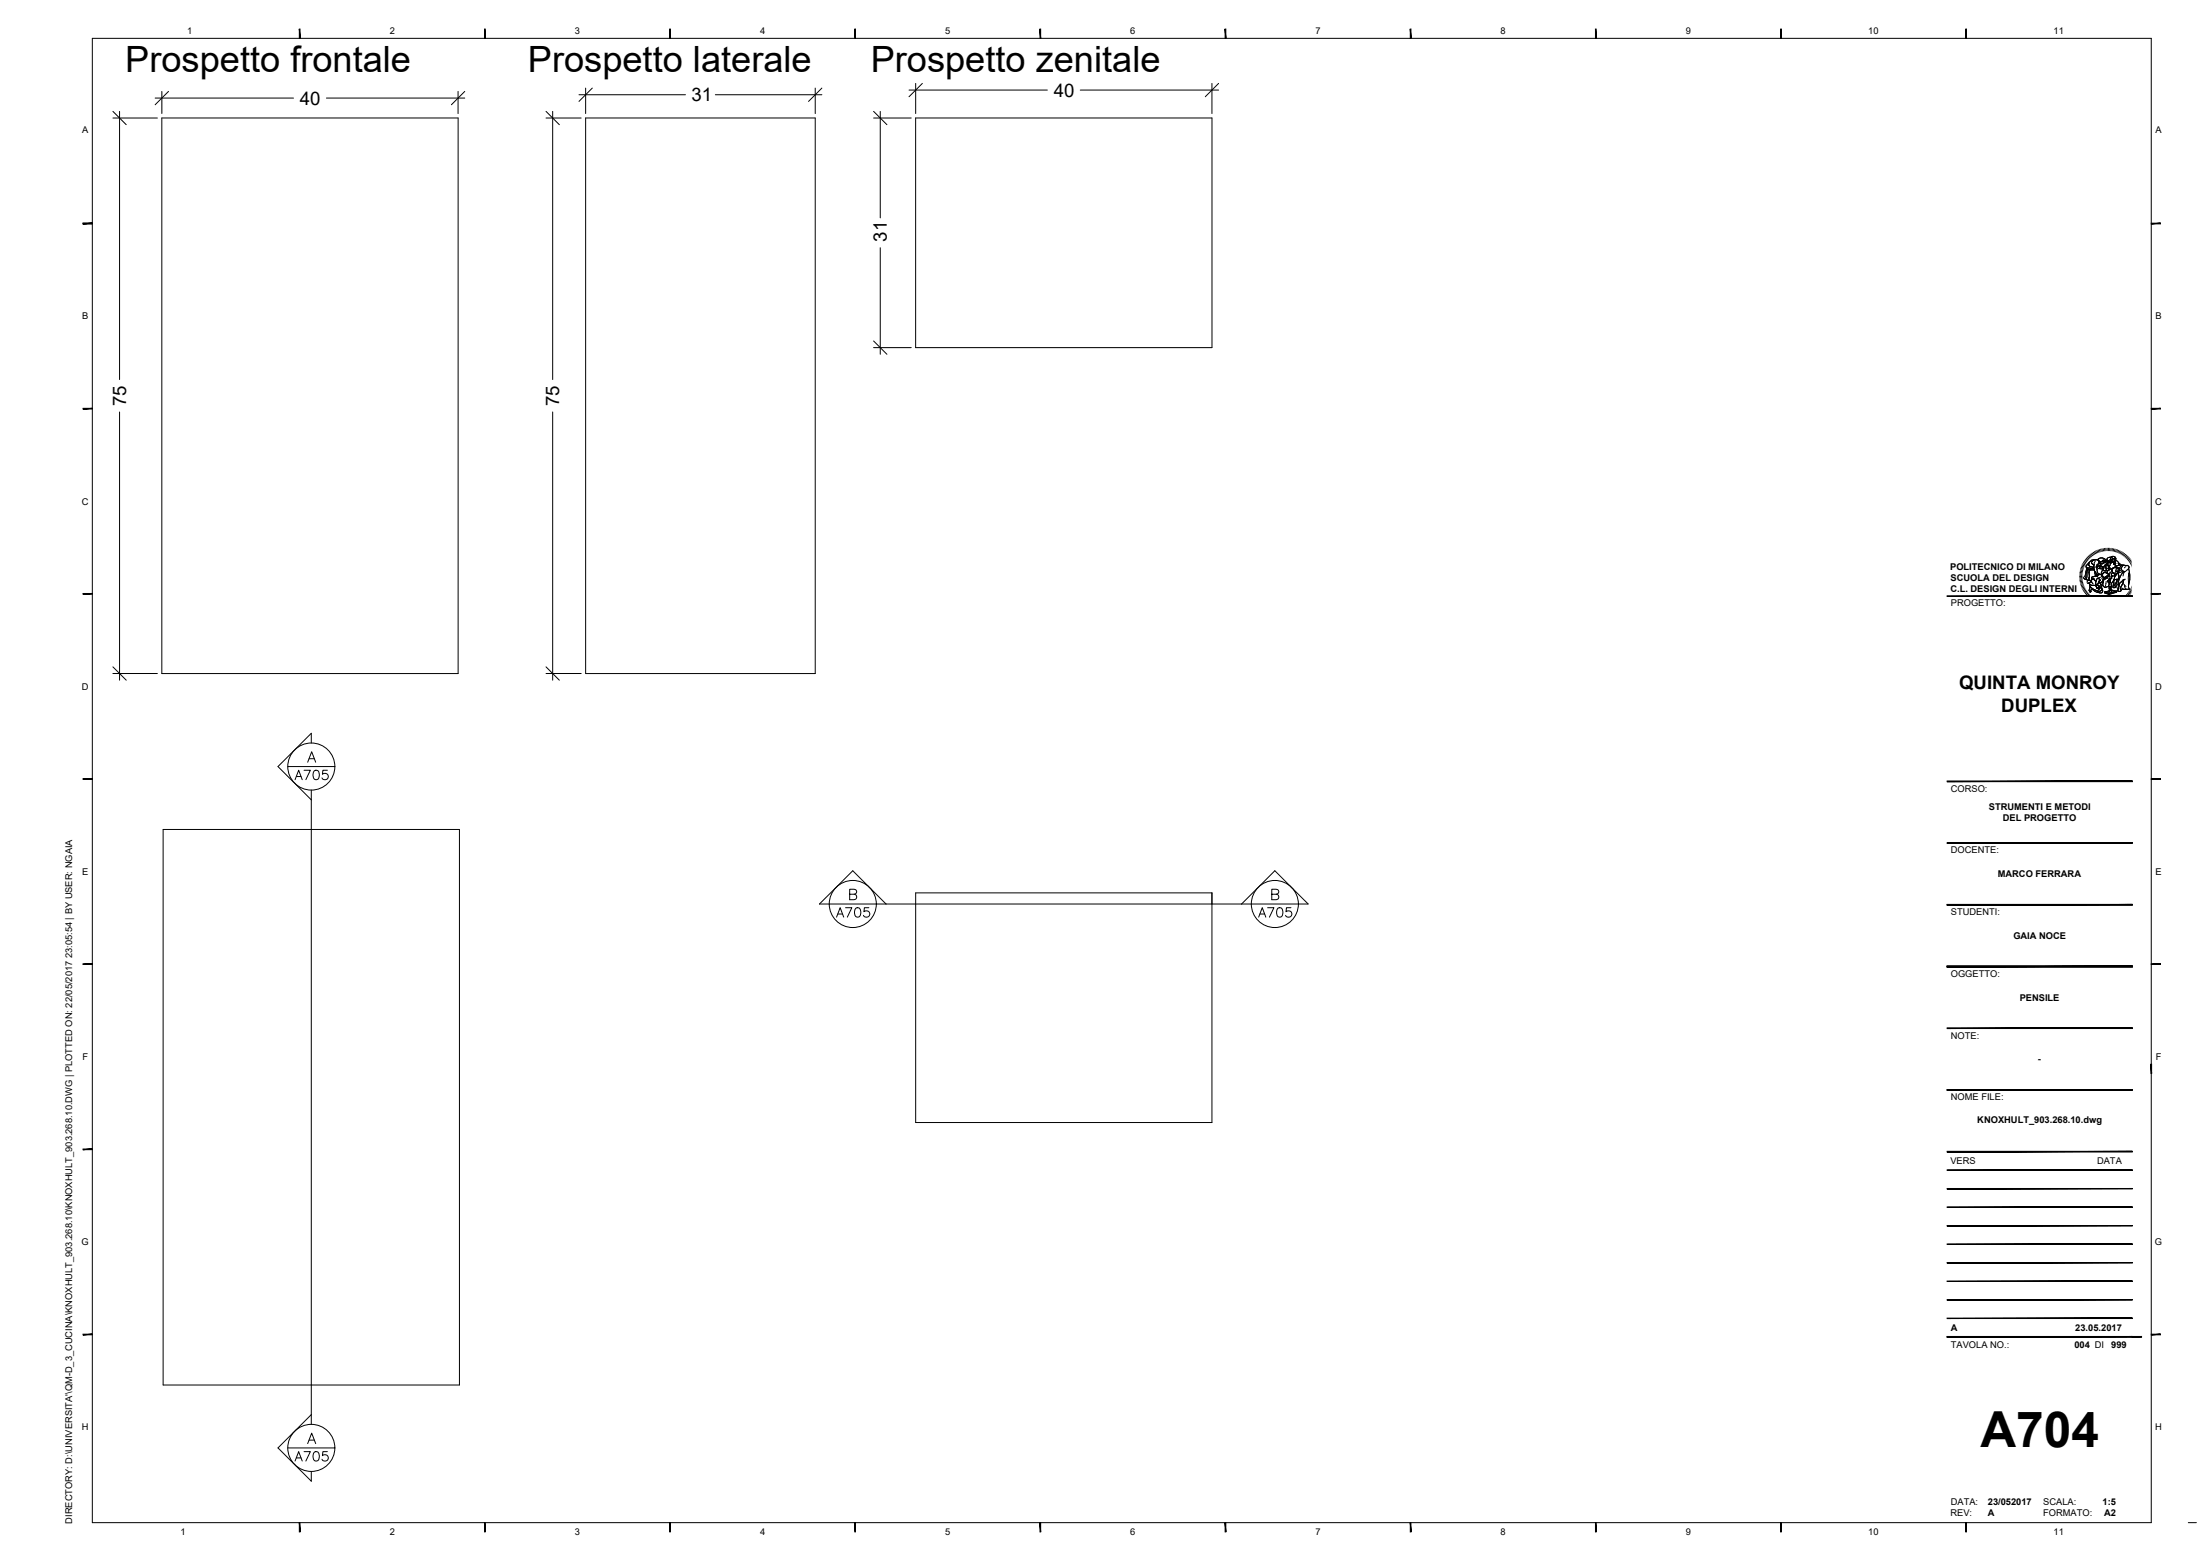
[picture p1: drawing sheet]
<svg xmlns="http://www.w3.org/2000/svg" width="594mm" height="420mm" viewBox="0 0 594 420" stroke-linecap="round" stroke-linejoin="round" font-family="sans-serif">
<!-- layer: 0 -->
<g fill="none" stroke="#000" stroke-width=".27">
<path d="M30.5 30.1l3.6 3.6M43.7 31.9h80v150h-80zM45.5 24.7l-3.6 3.6M125.5 24.7l-3.6 3.6M147.4 30.1l3.6 3.6M158.1 31.9h62v150h-62zM159.9 23.8l-3.6 3.6M221.9 23.8l-3.6 3.6M235.9 30.1l3.6 3.6M247.3 31.9h80v62h-80zM249.1 22.5l-3.6 3.6M329.1 22.5l-3.6 3.6"/>
<path d="M235.9 92.1l3.6 3.6M30.5 180.1l3.6 3.6M147.4 180.1l3.6 3.6M44.1 224h80v150h-80zM247.3 241.1h80v62h-80z"/>
</g>
<!-- layer: Linee e simboli -->
<g fill="none" stroke="#000" stroke-width=".27">
<path d="M77.7 207h12.7M83.1 205.8l1.1-2.8 1 2.8M83.5 204.9h1.3M84.1 200.6v-2.6l-9 9 9 9M84.1 213.3v171.3M229.4 241.5l1.7-.2a.65 .65 0 0 0 0-1.1l-1.7-.1v2.8h1.2a.74 .74 0 0 0 .8-.7 .74 .74 0 0 0-.8-.7M239.3 244.1l-9-9-9 9h131.9l-8.9-9-9 9M343.4 241.5l1.6-.2a.65 .65 0 0 0 0-1.1l-1.6-.1v2.8h1.2a.74 .74 0 0 0 .7-.7 .74 .74 0 0 0-.7-.7M77.7 391h12.7M83.1 389.8l1.1-2.8 1 2.8M83.5 388.9h1.3M84.1 382l-9 9 9 9v-2.7"/>
<circle cx="84.1" cy="207" r="6.4"/>
<circle cx="230.3" cy="244.1" r="6.4"/>
<circle cx="344.3" cy="244.1" r="6.4"/>
<circle cx="84.1" cy="391" r="6.4"/>
</g>
<!-- layer: G-ANNO-LOGO -->
<g fill="none" stroke="#000" stroke-width=".27">
<path d="M561.6 155.7h.6M561.6 155.3h.6M561.6 154.9l.7 .1M561.6 154.6l.7 .1M561.7 154.2l.7 .2M561.8 153.9l.6 .1M561.9 153.5l.6 .2M562 153.2l.6 .2M562.1 152.9l.6 .2M562.2 152.5l.6 .3M562.2 156h-.6M562.3 156.3l-.7 .1"/>
<path d="M562.3 156.6l-.7 .1M562.4 157l-.7 .1M562.4 152.2l.6 .3M562.4 157.3l-.6 .1M562.5 157.6l-.6 .2M562.6 151.9l.5 .3M562.6 157.9l-.6 .2M562.7 158.2l-.6 .2M562.7 151.6l.6 .4M562.8 158.5l-.6 .3M562.9 156.4l.4 .1M562.9 151.3l.6 .4"/>
<path d="M563 158.8l-.6 .3M563.1 159.1l-.6 .3M563.2 151l.5 .4M563.3 159.4l-.6 .3M563.4 150.7l.5 .5M563.5 153.3v.4M563.5 153.3l.9 .1M563.5 153.3h.1M563.5 159.6l-.6 .4M563.5 153.7l-.2 .4-.2 1.2-.5 .7 .3 .3M563.5 153.7l.1 .1M563.6 150.5l.5 .4"/>
<path d="M563.6 156.6l.4 .1M563.6 153.8h.1M563.6 153.8l-.2 .6-.2 1.3-.3 .7M563.6 153.8h.3M563.7 159.9l-.6 .4M563.9 150.2l.4 .5M563.9 153.8l-.3 .5-.1 1.6-.2 .6 .3 .1M563.9 153.8l.4 .1M563.9 153.8l-.3 .5-.1 1.5-.2 .6 .3 .2M563.9 153.8h1.6M563.9 153.8h.1M564 156.7h.2"/>
<path d="M564 156.7a.39 .39 0 0 0-.5 .4 .39 .39 0 0 0 .6 .3M564.1 152.1l-.8 .8 .2 .4M564.1 152.1l-.1 .3a.83 .83 0 0 0 1 .7l.3 .2M564.1 157.4l.1 .3M564.1 157.4h.1M564.1 156.1l.1 .6M564.1 154.5l.1 1M564.1 156.1v.5l-.1 .1M564.1 151.9v.2M564.1 159.4l.3 .4M564.1 150l.5 .5M564.2 156.7l.4 .2"/>
<path d="M564.2 156.7h.1M564.2 155.5l-.1 .6M564.2 155.5v1.2M564.3 157.8l.1 .6M564.3 157.8l.6 .3 1-.2M564.3 157.8h.1M564.3 157.8l.7 .3 .9-.2M564.3 153.9l-.2 .6M564.4 149.7l.4 .6M564.4 151.7l-.3 .2M564.4 158.4l-.3 1M564.4 158.4h.1"/>
<path d="M564.4 159.8h.1M564.5 158.4l.8 .7M564.6 159.8h-.1M564.6 159.7v.1M564.6 156.9h.1M564.6 156.9l.2 .3M564.7 159.6l-.1 .1M564.7 149.5l.4 .6M564.8 157.2l-.7 .2M564.8 157.2l.5 .5M564.8 157.2h.1M564.8 156l.2 .4"/>
<path d="M565 149.3l.3 .6M565 156.4l-.4 .5M565 156.4h.1M565.2 156.2v.1M565.2 156.3l-.2 .1M565.3 156.3l.7 .6M565.3 156.3h.1M565.3 149.1l.3 .6M565.3 153.3h.1M565.3 153.3l-.1 .1a.47 .47 0 0 1-.8 0M565.3 159.1l1.2 .5M565.4 153.2l-.1 .1"/>
<path d="M565.4 153.2h.1M565.4 153.2l.1 .6M565.4 152.5v.7M565.5 153.8l-1.2 .1M565.5 153.8h.1M565.5 153.8l.6 1.2-.1 .5M565.6 148.9l.3 .6M565.6 154.2l.2 1.4M565.7 155.6l-.9 .4M565.8 151.4l-.4 1.1M565.9 148.8l.3 .6M565.9 157.9l.2 .6"/>
<path d="M565.9 157.9h.1M566 156.9l-.1 1M566 155.5h.1M566 155.5l-.3 .1M566 155.5l.2 .1M566.1 153.1l.1 .4a1.44 1.44 0 0 0 .6 1.5l.2 .1M566.1 153.1h.1M566.1 151.1h.1M566.1 151.1l-1.2 .1-.5 .5M566.1 158.5l.1 .1M566.1 151.1a1 1 0 0 0-1.2 1l.5 .4M566.1 151.1l.4 .1"/>
<path d="M566.2 158.6l.1 .2M566.2 148.6l.3 .6M566.3 158.8v.1M566.4 153h.1M566.4 153l-.3 .1M566.4 153v.2M566.4 153.2l.3 .3h.5M566.4 156.2h.2a.44 .44 0 0 1 .5 .3 .44 .44 0 0 1-.3 .6l-.1 .1M566.4 156.2l-.4 .7M566.5 151.2l.3 .3M566.5 151.2h.1M566.5 159.6l.1 .1"/>
<path d="M566.5 155.2l-.1 .4h-.2M566.5 155.2h.1M566.5 158.7l-.2 .2M566.5 158.7h.1M566.6 148.5l.2 .6M566.6 159.7l.4 .2M566.6 159.6v.1M566.6 151l-.1 .2M566.6 158.6l.3 .4-.1-.5 .4 .2M566.6 158.6l.2 .5-.3-.4M566.6 158.6h.1M566.7 157.3l-.3 .7 .5 .3"/>
<path d="M566.7 155.1l-.2 .1M566.7 155.1h.1M566.7 152.2l-.6 .9M566.7 157.2v.1M566.7 157.3l.4 .1M566.8 151.5v.4M566.8 151.5l.3 .2M566.8 151.5h.1M566.8 151.9l-.1 .3M566.9 158.3h.1M566.9 148.4l.2 .6M566.9 158.3l.3 .3"/>
<path d="M567 150.8l-.4 .2M567 155.1h-.3M567 155.1h.1M567 155.1l.6 .2M567.1 157.4h.1M567.1 157.4l.5 1.6M567.1 153l.1 .5M567.1 152.7l-.7 .3M567.1 152.7h.1M567.1 152.7l.3 .2M567.2 158.6v.1M567.2 153.5h.1"/>
<path d="M567.2 152.4h.1M567.2 152.4l-.2 .2M567.2 156l-.8 .2M567.2 152.4l-.1 .3M567.2 148.3l.2 .6M567.3 152.9l-.2 .1M567.3 152.9l.2 .1M567.3 152.1l-.1 .3M567.3 152.1h.1M567.3 152.1l.2 .1M567.3 152.1l-.6 .1M567.3 153.1h.1"/>
<path d="M567.4 152.9h.1M567.4 155.6l.7 .6M567.4 152.9l.1 .1M567.4 151.7h-.3M567.4 155.2l.2 .1M567.5 153h.5M567.5 153h.1M567.5 153l-.1 .1M567.5 152.2l.2 .1M567.5 156.1l.3 .5-.1 .4M567.6 150.7l-.6 .1M567.6 150.7l.5 .1"/>
<path d="M567.6 155.3l.2 .4M567.6 159l-.3 .6h-.7M567.6 148.2l.1 .7M567.6 159h.1M567.6 155.3h.1M567.6 157.9l.8 .7M567.6 159a.66 .66 0 0 1 0 1 .66 .66 0 0 1-.9 0l-1.3-.6a.44 .44 0 0 0-.5-.3 .44 .44 0 0 0-.3 .5h.1M567.6 155.4l.4 .6M567.6 151.6l-.2 .1M567.7 157h.1M567.7 157l-.6 .4M567.8 152l.1 .1"/>
<path d="M567.8 155.6l.2 .2M567.8 155.7l.2 .1M567.9 152.1l-.2 .2M567.9 154.8l-.3 .5M567.9 154.8a.46 .46 0 0 0-.3 .4 .46 .46 0 0 0 .2 .4M567.9 153.1h-.2a.33 .33 0 0 1-.1 .5 .33 .33 0 0 1-.4-.1M567.9 151.6l.2 .1M567.9 153.9l-.5 .9v.4M567.9 151.4l-.3 .2M567.9 157.3l-.6 .8M567.9 157.3h.1M567.9 157.3l-.3 .6 .8 .7"/>
<path d="M567.9 153.9l.2 .2M567.9 157.3l.1 .9M567.9 153.9a1.29 1.29 0 0 0-.5 1.3M567.9 148.1l.1 .7M567.9 151.3v.1M567.9 151.2v.2M567.9 151.3h.1M567.9 151.2l.2 .2M568 153.7l-.1 .2M568 153.7h.1M568 153l-.1 .1M568 151.7h-.1"/>
<path d="M568 155.8v.2M568 151.3h.1M568 151.2v.1M568 151.2l-.1 .1M568 152l-.1 .1M568 152h.1M568 155.9l.1 .3M568 156h.1M568 155.9l.4 .4 .3-.1M568 156l.1 .4M568 156l.1 .2M568 156.8l-.1 .5"/>
<path d="M568.1 153.5l-.1 .1M568.1 153.5l-.2 .4M568.1 156.2l.5 .1M568.1 151.3l.2 .2M568.1 151.4l.2 .1M568.1 153.3v.2M568.1 150.8l.3 .2M568.1 156.2l-.1 .6-.3 .2M568.1 156.2v.2M568.1 156.4l-.2 .9M568.1 156.4h.1M568.1 156.4l-.1 .5-.3 .1"/>
<path d="M568.2 156l.4 .3M568.2 156.1h-.1M568.3 148.1l.1 .7M568.3 151.5h.1M568.3 151.5l-.3 .5M568.4 159.8h.1M568.4 158.6h.1M568.4 159.8v.3l1.1 .4M568.4 159.8l1.1 .4M568.4 151l.1 .4M568.5 151.4l-.2 .1M568.5 155.8l-.5 .1"/>
<path d="M568.6 155.7l-.1 .1M568.6 152.5l-.3 .3-.2 .5M568.6 152.5l-.4 .3-.1 .5M568.6 148l.1 .7M568.7 155.7l-.7 .4v-.3M568.7 152.6l-.2 .2 .3 .8M568.7 152.6h.4M568.7 155.7h-.1M568.7 151.7l-.4 .1 .5 .3M568.7 151.7h.3M568.7 151.6h.1M568.7 155.7l-.2 .1"/>
<path d="M568.7 157l-.3 1.6M568.7 153.5h.6M568.7 156.1l.1 .1M568.7 156.2l-.1 .1M568.8 154.7l-.6-.1-.3 .2M568.8 154.7l.2 .1M568.8 153.6v.2M568.8 153.6l-.1 .5M568.8 153.8a.38 .38 0 0 1-.3 .4 .38 .38 0 0 1-.4-.1M568.8 153.8l-.2 .4-.5-.1M568.8 152.1h.3M568.8 155.7l.2 .1"/>
<path d="M568.8 156l.1 .1M568.9 158.5l-.5 .1M568.9 155.8l-.1 .1M568.9 152.8v.1M568.9 156.1l-.2 .1M569 151.7l.1 .1M569 151.3l.5 .3 .1 .3M569 151.3l-.3 .3M569 152.8l-.2 .1M569 148v.7M569 155.5l-.3 .2M569 155.5l.2 .1"/>
<path d="M569 152.4l-.4 .1M569 154.8l.5 .7h-.5M569 154.8h.1M569 154.8l-.9-.2-.5 .7M569.1 152.4l-.5 .1M569.1 152.4l.1 .1M569.1 151.8h.1M569.1 151.8v.1M569.1 154.1v.7M569.1 154.8l.2 .3M569.1 152.6l.3 .3M569.1 152.6l.2 .2"/>
<path d="M569.2 152.5l.4 .5M569.2 155.6l-.3 .5M569.2 152.7l.2 .2-.1 .1M569.2 151.7l-.1 .1M569.2 151.7l.1 .2M569.3 155.1l.2 .3-.3 .2M569.3 151.9v.1M569.3 152l-.2 .1M569.3 152h.1M569.3 153.5l.1 .3M569.4 150.5l-.4 .4v.4M569.4 148l-.1 .7"/>
<path d="M569.4 152.9v.2M569.4 152.9h.1M569.4 153.8h.1M569.4 153.1l-.2 .1M569.4 153.8l-.3 .3h-1l-.2-.2M569.4 153.8l-.2 .3h-.5M569.4 153l.1 .4-.2 .1M569.4 153.8l.1 .1M569.4 153.1l.1 .3M569.5 158.4l-.6 .1M569.5 158.4h.1M569.5 158.4l.1 .6"/>
<path d="M569.5 153.4l-.1 .4M569.5 153.4l-.2 .1M569.5 153.9h.1M569.5 156.5l-.1 .4h-.4l.3 .3 .3-.1M569.5 159.6h.1M569.5 159.6l-1.1 .2M569.6 153l.1 .4M569.6 151.9v-.1a.9 .9 0 0 1 0 1.2M569.6 151.9h.1M569.6 151.9l-.3 .1M569.6 157.1h.1M569.6 153h.1"/>
<path d="M569.6 157.1l-.1 .4 .3-.2M569.6 153.9h-.1M569.6 156.4h.1M569.6 156.4l-.1 .1M569.6 157v.1M569.6 159h.1M569.6 159.5l-.1 .1M569.6 159l-.1 .6M569.6 159.6h-.1M569.6 159.6l-.1 .3v-.3M569.7 151.4l.1 .4M569.7 153.8l-.1 .1"/>
<path d="M569.7 153.4v.4M569.7 153.4l.6 .2M569.7 148v.7M569.7 153.4h.1M569.8 157.3h.1M569.8 157.3l-.3 1.1M569.8 156.7l-.2 .3v-.2M569.8 154.4l-.2 1.4M569.8 153.6l.4 .3M569.9 156.8l-.1 .5M569.9 158.9l-.3 .6M569.9 158.9l-.3 .7"/>
<path d="M569.9 150.9l.1 1.1M569.9 155.6l-.4 .3v.5M570 156.2h.1M570 156.2l-.4 .2M570 156.2l-.1 .6M570 154.5l-.4 .8M570 158.5h-.2l-.2 .5M570 158.5l.1 1-.2-.6M570 158.5h.1M570 158.5l.2 1.3-.3-.9M570.1 148.1l-.1 .6M570.1 150.5l-.2 .4"/>
<path d="M570.1 150.5h.1M570.1 150.5h-.7M570.1 152h-.1M570.2 151.5l-.1 .5M570.2 151.5h.1M570.2 151.5a.4 .4 0 0 0 .3 .4 .4 .4 0 0 0 .4-.2M570.2 151.2v.3M570.2 153.8l.1 .5M570.2 150.3l-.1 .2M570.3 155.8l-.3 .4M570.3 155.8l-.4 1M570.3 154.1h.1"/>
<path d="M570.3 153.6l-.1 .2M570.3 154.3l.5 .5M570.3 154.1v.2M570.3 153.6h.1M570.3 153.6v.5M570.3 154.3l.1 .3M570.3 151.2l.3 .1M570.4 155.6l-.1 .2M570.4 159.4l-.8 .2M570.4 159.4l-.8 .1M570.4 159.4l1.2 .2M570.4 148.1l-.1 .7"/>
<path d="M570.4 154.6a.64 .64 0 0 0 0 1M570.4 151.7h.1M570.4 151.3h.1M570.4 154.6h.1M570.4 154.6l.4 .2M570.5 150.9h.2M570.5 150.9l-.3 .3M570.5 151.6h.1M570.5 150.2l-.3 .1M570.5 150.2l.5 .2M570.6 153.3l-.3 .3M570.6 158.2v.3"/>
<path d="M570.7 150.9a.29 .29 0 0 1 .4 0 .29 .29 0 0 1 .1 .4l-.3 .4M570.7 156.7l-.2 .3a1.53 1.53 0 0 0-.5 1.5M570.8 154.8l.2 .3 .7-.3M570.8 148.2l-.2 .6M570.8 156.7h.1M570.8 151.4l.2 .1M570.8 156.7v.6M570.8 157.3l-.2 .9M570.8 152.3h.1M570.8 156.6v.7M570.8 156.6h.1M570.8 156.6l-.1 .1"/>
<path d="M570.8 153.2l-.2 .1M570.9 156.5l-.1 .2M570.9 156.5v.1M570.9 151.4v.1M570.9 151.7l-.1 .6M570.9 151.7h.1M570.9 152.3h.1M571 152.3l-.1 .1-.1-.1M571 155.9l-.2 .7M571 150.4l.2 .1M571 152.2l-.1 .1M571 152.2v.1"/>
<path d="M571.1 152.2h.1M571.1 152.2l.3 .7M571.1 152.2h-.1M571.1 158.1l.1 .2M571.1 154.7h.1M571.1 148.3l-.1 .6M571.1 153.1h.1M571.1 153.1v.1M571.1 153.2h.2M571.1 153.2h-.3M571.2 158.3l.1 .2-.2 .2h-.4l-.1-.2M571.2 155.5l-.8 .1"/>
<path d="M571.2 155.5h.1M571.2 155.5l-.2 .4M571.2 150.5l.1 .7M571.3 154.6l-.3 .1M571.3 153.2h.1M571.3 153.2l.3 .1a.63 .63 0 0 1 .8 .4 .63 .63 0 0 1-.4 .8 .69 .69 0 0 1-1.2 .3M571.3 153.2l-1 .4M571.3 151.2l-.2 1M571.3 151.2v.1M571.3 151.3l.8 .6M571.3 155h-.1M571.4 153.2l.9 .3"/>
<path d="M571.4 153.2l.5 .2 .1 .5M571.4 153.2h.1M571.4 152.9l-.3 .2M571.4 152.9h.1M571.5 148.4l-.2 .6M571.6 159.6l-.1 .3-2 .6M571.6 159.6l-2.1 .6M571.6 152.9h-.2M571.6 156.4h.1M571.6 156.4l-.8 .2M571.6 156.4l-.7 .2M571.6 156.4l-.5 1.7"/>
<path d="M571.7 154.8l-.5 .7M571.7 154.8h.1M571.8 154.7l.2-.2 .2 .1-.2 1.8M571.8 154.7l-.1 .1M571.8 148.5l-.2 .6M571.9 154.3l-.1 .4M571.9 153.3l.3 .1 .2 .4M571.9 152.1l.3 .2M571.9 154.5h.1M572 153.9h.1M572 153.9l-.2 .3a.24 .24 0 0 1-.3 .2 .24 .24 0 0 1-.1-.4v-.2a.44 .44 0 0 0-.2-.5 .44 .44 0 0 0-.6 .2l-.3 .6M572 156.4h-.4"/>
<path d="M572 156.4l-.1 .4a1.82 1.82 0 0 0-.1 2.1l.2 .1M572 156.4h.1M572 157.8l-.1 .2 .3 .2M572.1 151.9l.1 .3M572.1 148.6l-.2 .6M572.2 158.4l-.2 .4a.53 .53 0 0 0 .2 .9l.5-.1M572.2 152.3l.3 .3M572.2 152.2v.1M572.2 152.3h.1M572.3 157.5l-.2 .2M572.3 157.5v.1M572.3 157.6l-.1 .8"/>
<path d="M572.3 153.5h.1M572.4 153.8l.9 .7M572.4 153.8l-.6 .9M572.4 155.3l.1 .6M572.5 148.7l-.3 .7M572.5 152.6l-.9 .3M572.6 159.1h.1M572.6 159.1h2.5M572.6 159.1l.2 .3-.1 .2M572.8 148.9l-.3 .6M572.9 154.5l-.9 .1M572.9 158.7l.6 .4"/>
<path d="M573 152.6h-.8l-.6 .3M573 152.6l-.7 .9M573.1 149.1l-.3 .6M573.1 152.6l-1.7 .3M573.3 157.5l.8 .9M573.3 154.5a6.5 6.5 0 0 0-1.4 3.4l.2-.2M573.3 154.5h.1M573.4 152.6a.93 .93 0 0 0-.5 1 .93 .93 0 0 0 .9 .8M573.4 152.6l.7 .2a.5 .5 0 0 1 .7 .1 .5 .5 0 0 1 0 .6v.1M573.4 152.6h-.4M573.4 152.6l.6 .2a.56 .56 0 0 1 .8 .1 .56 .56 0 0 1-.2 .8l-.8 .7M573.4 149.3l-.4 .5"/>
<path d="M573.4 156.5h.1M573.4 156.5l-1.1 1M573.4 156.5l-.8 2.6M573.5 154.5l-.2 1M573.7 158l.2 .8 .4 .3M573.7 149.5l-.4 .5M573.8 154.4l-.5 .1M573.8 154.4h.1M573.9 156.4l-.5 .1M574 153l-.3 .3M574 149.7l-.4 .5M574.3 149.9l-.5 .5"/>
<path d="M574.5 150.1l-.5 .5M574.7 154.7l.1 3.3M574.8 153.6l.2 1a7.9 7.9 0 0 1-.2 3.7l.3 .8M574.8 150.4l-.5 .5M574.8 153.6a7.4 7.4 0 0 1 0 4.4M574.8 158v.7l.3 .4M574.9 159.8l.5 .4M575 150.7l-.5 .4M575.1 159.5l.5 .4M575.2 150.9l-.5 .5M575.2 159.2l.6 .4M575.4 159l.6 .3"/>
<path d="M575.5 151.2l-.6 .4M575.5 158.7l.7 .3M575.7 151.5l-.6 .4M575.7 158.4l.6 .2M575.8 158.1l.6 .2M575.8 151.8l-.5 .4M575.9 157.7l.6 .3M576 157.4l.6 .2M576 152.1l-.6 .3M576.1 157.1l.6 .2M576.1 156.8l.7 .1M576.2 156.5l.6 .1"/>
<path d="M576.2 152.5l-.6 .2M576.2 156.2h.7M576.2 155.9h.7M576.3 152.8l-.6 .2M576.4 153.1l-.6 .2M576.6 153.5l-.7 .2M576.7 153.8l-.7 .2M576.7 154.1l-.6 .2M576.8 154.5l-.7 .1M576.8 154.9h-.6M576.9 155.2l-.7 .1M576.9 155.6h-.7"/>
<path d="M563.9 160.2l-.6 .4M564.1 160.4l-.5 .5M564.3 160.6l-.5 .5M564.5 160.9l-.4 .5M564.8 161.1l-.4 .5M565 161.3l-.4 .5M565.3 161.5l-.4 .5M565.6 161.6l-.4 .6M565.9 161.8l-.4 .6M566.2 161.9l-.3 .7M566.4 162.1l-.2 .6M566.7 162.2l-.2 .6"/>
<path d="M567.1 162.3l-.3 .7M567.4 162.4l-.2 .7M567.7 162.5l-.2 .7M568 162.6l-.1 .6M568.3 162.6l-.1 .7M568.6 162.6v.7M569 162.7l-.1 .6M569.3 162.7v.6M569.5 160.3h.1M569.5 160.3v.2M569.5 160.4h.1M569.5 160.2v.1"/>
<path d="M569.5 160.2v.3M569.5 160.4v.1M569.6 162.6l.1 .7M570 162.6v.7M570.3 162.6l.1 .7M570.6 162.5l.1 .7M570.9 162.5l.2 .6M571.2 162.4l.2 .6M571.5 162.3l.3 .6M571.8 162.2l.3 .6M572.1 162l.3 .6M572.4 161.9l.3 .6"/>
<path d="M572.7 161.7l.4 .6M573 161.6l.4 .5M573.3 161.4l.4 .5M573.5 161.2l.4 .5M573.8 161l.4 .5M574 160.8l.5 .5M574.2 160.5l.5 .5M574.5 160.3l.5 .4M574.7 160l.5 .5"/>
</g>
<!-- layer: G-ANNO-TTLB -->
<g fill="#fff" stroke="#fff" stroke-width=".27">
<path d="M550.8 161l30.8 4.3-5.8-4.3zM550.8 161l30.8 4.3h-30.8z"/>
<path d="M575.8 146.5h5.8l-5.8 14.5zM581.6 146.5l-5.8 14.5 5.8 4.3z"/>
</g>
<path d="M550.8 161h25v-14.5h5.8v18.8h-30.8z" fill="none" stroke="#fff" stroke-width=".27"/>
<g fill="#000" stroke="#000" stroke-width=".27">
<path d="M80.8 7.8l.2 2.6v-2.6zM80.8 7.8l.2 2.6h-.2z"/>
<path d="M130.8 7.8l.2 2.6v-2.6zM130.8 7.8l.2 2.6h-.2z"/>
<path d="M180.8 7.8l.2 2.6v-2.6zM180.8 7.8l.2 2.6h-.2z"/>
<path d="M230.8 7.8l.2 2.6v-2.6zM230.8 7.8l.2 2.6h-.2z"/>
<path d="M280.8 7.8l.2 2.6v-2.6zM280.8 7.8l.2 2.6h-.2z"/>
<path d="M330.8 7.8l.2 2.6v-2.6zM330.8 7.8l.2 2.6h-.2z"/>
<path d="M380.8 7.8l.2 2.6v-2.6zM380.8 7.8l.2 2.6h-.2z"/>
<path d="M430.8 7.8l.2 2.6v-2.6zM430.8 7.8l.2 2.6h-.2z"/>
<path d="M480.8 7.8l.2 2.6v-2.6zM480.8 7.8l.2 2.6h-.2z"/>
<path d="M530.8 7.8l.2 2.6v-2.6zM530.8 7.8l.2 2.6h-.2z"/>
<path d="M22.4 60.4h2.5v-.1zM22.4 60.3h2.5l-2.5 .1z"/>
<path d="M22.4 60.4h2.5v-.1zM22.4 60.3h2.5l-2.5 .1z"/>
<path d="M580.9 60.4h2.5v-.1zM580.9 60.3h2.5l-2.5 .1z"/>
<path d="M22.4 110.4h2.5v-.1zM22.4 110.3h2.5l-2.5 .1z"/>
<path d="M580.9 110.4h2.5v-.1zM580.9 110.3h2.5l-2.5 .1z"/>
<path d="M22.4 160.4h2.5v-.1zM22.4 160.3h2.5l-2.5 .1z"/>
<path d="M525.8 161.1h50v-.2zM525.8 160.9h50l-50 .2z"/>
<path d="M580.9 160.4h2.5v-.1zM580.9 160.3h2.5l-2.5 .1z"/>
<path d="M22.4 210.4h2.5v-.1zM22.4 210.3h2.5l-2.5 .1z"/>
<path d="M525.8 211.1h50v-.2zM525.8 210.9h50l-50 .2z"/>
<path d="M580.9 210.4h2.5v-.1zM580.9 210.3h2.5l-2.5 .1z"/>
<path d="M525.8 227.7h50v-.1zM525.8 227.6h50l-50 .1z"/>
<path d="M525.8 244.2v.2l50-.2zM525.8 244.4l50-.2v.2z"/>
<path d="M525.8 244.4h50v-.2zM525.8 244.2h50l-50 .2z"/>
<path d="M22.4 260.4h2.5v-.1zM22.4 260.3h2.5l-2.5 .1z"/>
<path d="M525.8 260.9v.2l50-.2zM525.8 261.1l50-.2v.2z"/>
<path d="M525.8 260.9v.2l50-.2zM525.8 261.1l50-.2v.2z"/>
<path d="M525.8 277.6v.1l50-.1zM525.8 277.7l50-.1v.1z"/>
<path d="M525.8 260.9v.2l50-.2zM525.8 261.1l50-.2v.2z"/>
<path d="M525.8 260.9v.2l50-.2zM525.8 261.1l50-.2v.2z"/>
<path d="M580.9 260.4h2.5v-.1zM580.9 260.3h2.5l-2.5 .1z"/>
<path d="M525.8 294.2v.2l50-.2zM525.8 294.4l50-.2v.2z"/>
<path d="M525.8 294.2v.2l50-.2zM525.8 294.4l50-.2v.2z"/>
<path d="M580.8 287.4l.2 2.4v-2.4zM580.8 287.4l.2 2.4h-.2z"/>
<path d="M22.4 310.4h2.5v-.1zM22.4 310.3h2.5l-2.5 .1z"/>
<path d="M525.8 315.9h50zM525.8 316l50-.1z"/>
<path d="M525.8 310.9v.2l50-.2zM525.8 311.1l50-.2v.2z"/>
<path d="M525.8 335.9h50zM525.8 336l50-.1z"/>
<path d="M525.8 330.9h50zM525.8 331l50-.1z"/>
<path d="M525.8 325.9h50zM525.8 326l50-.1z"/>
<path d="M525.8 320.9h50zM525.8 321l50-.1z"/>
<path d="M525.8 355.9h50zM525.8 356l50-.1z"/>
<path d="M525.8 350.9h50zM525.8 351l50-.1z"/>
<path d="M525.8 345.9h50zM525.8 346l50-.1z"/>
<path d="M525.8 340.9h50zM525.8 341l50-.1z"/>
<path d="M22.4 360.4h2.5v-.1zM22.4 360.3h2.5l-2.5 .1z"/>
<path d="M525.8 360.9v.2l50-.2zM525.8 361.1l50-.2v.2z"/>
<path d="M525.8 360.9v.2l50-.2zM525.8 361.1l50-.2v.2z"/>
<path d="M575.8 361.1h2.5v-.2zM575.8 360.9h2.5l-2.5 .2z"/>
<path d="M575.8 361.1h2.5v-.2zM575.8 360.9h2.5l-2.5 .2z"/>
<path d="M580.9 360.4h2.5v-.1zM580.9 360.3h2.5l-2.5 .1z"/>
<path d="M80.8 411.2l.2 2.5v-2.5zM80.8 411.2l.2 2.5h-.2z"/>
<path d="M130.8 411.2l.2 2.5v-2.5zM130.8 411.2l.2 2.5h-.2z"/>
<path d="M180.8 411.2l.2 2.5v-2.5zM180.8 411.2l.2 2.5h-.2z"/>
<path d="M230.8 411.2l.2 2.5v-2.5zM230.8 411.2l.2 2.5h-.2z"/>
<path d="M280.8 411.2l.2 2.5v-2.5zM280.8 411.2l.2 2.5h-.2z"/>
<path d="M330.8 411.2l.2 2.5v-2.5zM330.8 411.2l.2 2.5h-.2z"/>
<path d="M380.8 411.2l.2 2.5v-2.5zM380.8 411.2l.2 2.5h-.2z"/>
<path d="M430.8 411.2l.2 2.5v-2.5zM430.8 411.2l.2 2.5h-.2z"/>
<path d="M480.8 411.2l.2 2.5v-2.5zM480.8 411.2l.2 2.5h-.2z"/>
<path d="M530.8 411.2l.2 2.5v-2.5zM530.8 411.2l.2 2.5h-.2z"/>
</g>
<path d="M24.9 10.4h556v400.8h-556zM590.9 411.2h2.2" fill="none" stroke="#000" stroke-width=".27"/>
<!-- layer: G-ANNO-TEXT -->
<g fill="none" stroke="#000" stroke-width=".27">
<path d="M30.5 31.9h12M32.3 30.1v72.4M41.9 26.5h37.4M43.7 24.7v6M88.1 26.5h37.4M123.7 24.7v6M147.4 31.9h9.5M149.2 30.1v72.4M156.3 25.6h28.8M158.1 23.8v6.9M193.2 25.6h28.7M220.1 23.8v6.9"/>
<path d="M235.9 31.9h10.2M237.7 30.1v28.7M245.5 24.3h37.3M247.3 22.5v8.2M291.7 24.3h37.4M327.3 22.5v8.2M237.7 66.9v28.8M235.9 93.9h10.2M32.3 111.2v72.5M149.2 111.2v72.5M30.5 181.9h12M147.4 181.9h9.5"/>
</g>
<g fill="#fff" stroke="#fff" stroke-width=".27">
<path d="M80.7 24.3v4.4l6-4.4zM80.7 28.7l6-4.4v4.4z"/>
<path d="M186.5 23.4v4.4l5.2-4.4zM186.5 27.8l5.2-4.4v4.4z"/>
<path d="M284.3 22.1v4.4l6-4.4zM284.3 26.5l6-4.4v4.4z"/>
<path d="M235.5 60.3v5.2h4.4zM235.5 60.3h4.4v5.2z"/>
<path d="M147.1 103.9v5.9h4.3zM147.1 103.9h4.3v5.9z"/>
<path d="M30.1 103.9v5.9h4.4zM30.1 103.9h4.4v5.9z"/>
</g>
<text font-size="13.4" x="534.8" y="390.8">A704</text>
<g font-size="9.8">
<text x="33.8" y="19.5">Prospetto frontale</text>
<text x="142.6" y="19.4">Prospetto laterale</text>
<text x="235.1" y="19.5">Prospetto zenitale</text>
</g>
<g font-size="6.2">
<text x="224.7" y="249.1">A705</text>
<text x="338.7" y="249.1">A705</text>
</g>
<g font-size="5.7">
<text x="78.3" y="211.7">A705</text>
<text x="78.3" y="395.8">A705</text>
</g>
<g font-size="5">
<text x="81" y="28.3">40</text>
<text x="186.7" y="27.4">31</text>
<text x="284.6" y="26.1">40</text>
<text x="239.5" y="65.3" transform="rotate(-90 239.5 65.3)">31</text>
<text x="34.1" y="109.7" transform="rotate(-90 34.1 109.7)">75</text>
<text x="151" y="109.7" transform="rotate(-90 151 109.7)">75</text>
<text x="529" y="186.2">QUINTA MONROY</text>
<text x="540.4" y="192.2">DUPLEX</text>
</g>
<g font-size="2.5">
<text x="50.6" y="9.2">1</text>
<text x="105.2" y="9.2">2</text>
<text x="155.2" y="9.2">3</text>
<text x="205.2" y="9.2">4</text>
<text x="255.2" y="9.2">5</text>
<text x="305.2" y="9.2">6</text>
<text x="355.2" y="9.2">7</text>
<text x="405.2" y="9.2">8</text>
<text x="455.2" y="9.2">9</text>
<text x="504.5" y="9.2">10</text>
<text x="554.5" y="9.2">11</text>
<text x="582.1" y="36">A</text>
<text x="22.2" y="36">A</text>
<text x="22.2" y="86.2">B</text>
<text x="582.1" y="86.2">B</text>
<text x="22.1" y="136.3">C</text>
<text x="582" y="136.3">C</text>
<text x="526.6" y="153.9">POLITECNICO DI MILANO</text>
<text x="526.7" y="160">C.L. DESIGN DEGLI INTERNI</text>
<text x="526.7" y="156.9">SCUOLA DEL DESIGN</text>
<text x="526.8" y="163.8">PROGETTO:</text>
<text x="22.1" y="186.2">D</text>
<text x="582" y="186.2">D</text>
<text x="526.8" y="213.8">CORSO:</text>
<text x="537.1" y="218.7">STRUMENTI E METODI</text>
<text x="540.8" y="221.7">DEL PROGETTO</text>
<text x="526.8" y="230.4">DOCENTE:</text>
<text x="22.2" y="236.3">E</text>
<text x="539.5" y="236.9">MARCO FERRARA</text>
<text x="582.1" y="236.3">E</text>
<text x="526.8" y="247.1">STUDENTI:</text>
<text x="543.7" y="253.5">GAIA NOCE</text>
<text x="526.8" y="263.8">OGGETTO:</text>
<text x="545.4" y="270.2">PENSILE</text>
<text x="526.8" y="280.4">NOTE:</text>
<text x="22.2" y="286.3">F</text>
<text x="550.3" y="286.9">-</text>
<text x="582.1" y="286.3">F</text>
<text x="526.8" y="297.1">NOME FILE:</text>
<text x="533.9" y="303.3">KNOXHULT_903.268.10.dwg</text>
<text x="526.7" y="314.4">VERS</text>
<text x="566.3" y="314.4">DATA</text>
<text x="22" y="336.2">G</text>
<text x="581.9" y="336.2">G</text>
<text x="526.8" y="359.4">A</text>
<text x="560.4" y="359.4">23.05.2017</text>
<text x="526.8" y="363.9">TAVOLA NO.:</text>
<text x="560.2" y="363.9">004 DI</text>
<text x="570.1" y="363.9">999</text>
<text x="22.1" y="386.3">H</text>
<text x="582" y="386.3">H</text>
<text x="526.8" y="406.4">DATA:</text>
<text x="536.8" y="406.4">23/052017</text>
<text x="551.7" y="406.4">SCALA:</text>
<text x="567.7" y="406.4">1:5</text>
<text x="19.5" y="411.4" transform="rotate(-90 19.5 411.4)">DIRECTORY: D:\UNIVERSITA'\QM-D_3_CUCINA\KNOXHULT_903.268.10\KNOXHULT_903.268.10.DWG | PLOTTED ON: 22/05/2017 23:05:54 | BY USER: NGAIA</text>
<text x="526.7" y="409.3">REV:</text>
<text x="536.8" y="409.4">A</text>
<text x="551.7" y="409.4">FORMATO:</text>
<text x="568.2" y="409.4">A2</text>
<text x="48.7" y="414.5">1</text>
<text x="105.2" y="414.5">2</text>
<text x="155.2" y="414.5">3</text>
<text x="205.2" y="414.5">4</text>
<text x="255.2" y="414.5">5</text>
<text x="305.2" y="414.5">6</text>
<text x="355.2" y="414.5">7</text>
<text x="405.2" y="414.5">8</text>
<text x="455.2" y="414.5">9</text>
<text x="504.5" y="414.5">10</text>
<text x="554.5" y="414.5">11</text>
</g>
</svg>
